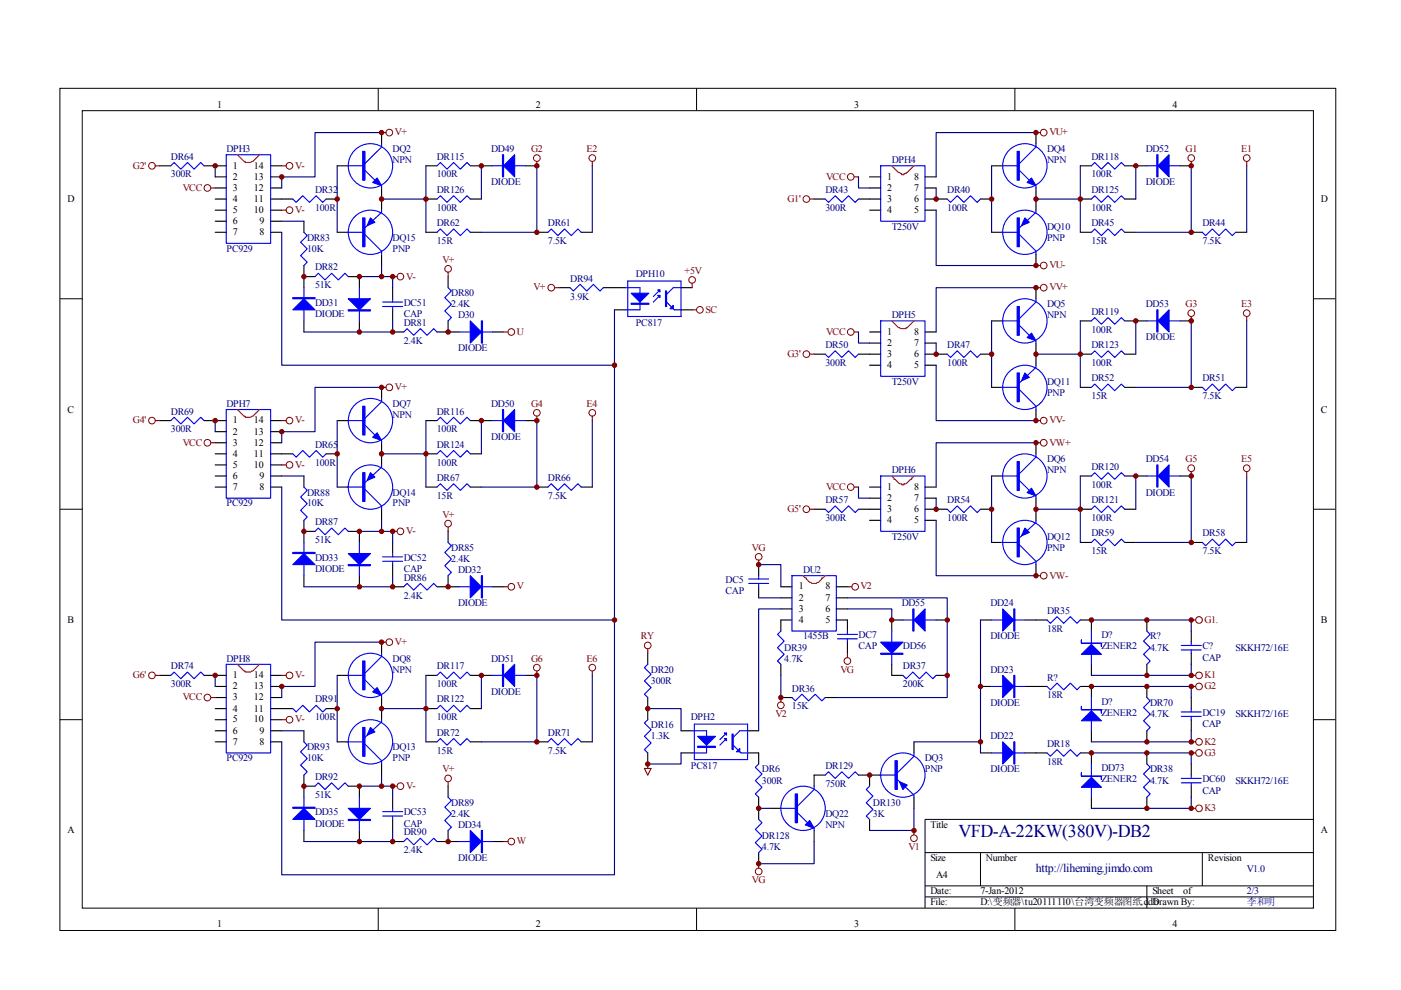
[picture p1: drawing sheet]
<svg xmlns="http://www.w3.org/2000/svg" width="297mm" height="210mm" viewBox="0 0 297 210" stroke-linecap="round" stroke-linejoin="round" font-family="sans-serif">
<g fill="none" stroke="#000" stroke-width=".21">
<path d="M12.7 18.7h270.5v178.6h-270.5zM80.2 18.7v4.7M147.7 18.7v4.7M215.2 18.7v4.7M17.4 23.5h261.1v169h-261.1zM12.7 63.3h4.7M278.4 63.3h4.7M12.7 108h4.7M278.4 108h4.7M12.7 152.6h4.7M278.4 152.6h4.7M278.4 173.7h-82.3v18.8"/>
<path d="M80.2 192.5v4.7M147.7 192.5v4.7M196.1 180.8h82.3M196.1 187.8h82.3M196.1 190.2h82.3M207.9 180.8v7M215.2 192.5v4.7M243.2 187.8v4.7M254.9 180.8v7"/>
</g>
<g fill="none" stroke="#00f" stroke-width=".23">
<path d="M36.2 35.2l.7-.7 1.4 1.4 1.4-1.4 1.5 1.4 1.4-1.4 .7 .7M48 32.8h9.4v18.8h-9.4zM73.8 35.2h3.6M77.4 36.1l2.1 2.1M80.9 30.5v.7l-3.5 3.5M80.9 39.4v.5M92.7 35.2l.7-.7 1.4 1.4 1.4-1.4 1.4 1.4 1.4-1.4 .7 .7M104.4 35.2h7.1M186.7 35.2h9.4v11.7h-9.4zM212.6 35.2h3.5M216.1 36.1l2.1 2.1M219.6 30.5v.7l-3.5 3.5"/>
<path d="M219.6 39.4v.5M231.4 35.2l.7-.7 1.4 1.4 1.4-1.4 1.4 1.4 1.4-1.4 .8 .7M243.2 35.2h7M62.1 42.2l.7 .7 1.4-1.4 1.4 1.4 1.4-1.4 1.4 1.4 .7-.7M64.4 49.3l.7 .7-1.4 1.4 1.4 1.4-1.4 1.4 1.4 1.4-.7 .7M66.8 58.6l.7-.7 1.4 1.4 1.4-1.4 1.4 1.4 1.4-1.4 .7 .7M73.6 49.3h3.3M77.4 49.7l3.5 3.5v.7M80.9 44.6v.4l-3.5 3.3M92.7 49.3l.7-.8 1.4 1.5 1.4-1.5 1.4 1.5 1.4-1.5 .7 .8M92.7 42.2l.7-.7 1.4 1.4 1.4-1.4 1.4 1.4 1.4-1.4 .7 .7M116.2 49.3l.7-.8 1.4 1.5 1.4-1.5 1.4 1.5 1.4-1.5 .7 .8"/>
<path d="M133.1 59.6h11.3v7.5h-11.3zM175 42.2l.7 .7 1.4-1.4 1.4 1.4 1.4-1.4 1.4 1.4 .7-.7M200.8 42.2l.7 .7 1.4-1.4 1.5 1.4 1.4-1.4 1.4 1.4 .7-.7M212.4 49.3h3.2M216.1 49.7l3.5 3.5v.7M219.6 44.6v.4l-3.5 3.3M231.4 42.2l.7-.7 1.4 1.4 1.4-1.4 1.4 1.4 1.4-1.4 .8 .7M231.4 49.3l.7-.8 1.4 1.5 1.4-1.5 1.4 1.5 1.4-1.5 .8 .8M254.9 49.3l.7 .7 1.4-1.5 1.4 1.5 1.5-1.5 1.4 1.5 .7-.7M64.4 61v7M76.2 61v7M81.1 64h4.3"/>
<path d="M81.1 65h4.3M83.2 63.3v.7M83.2 65v.7M85.6 70.4l.7-.7 1.4 1.4 1.4-1.4 1.4 1.4 1.4-1.4 .8 .7M95 61l.7 .7-1.4 1.4 1.4 1.4-1.4 1.4 1.4 1.4-.7 .7M97.4 70.4h7M120.9 61l.7 .7 1.4-1.4 1.4 1.4 1.4-1.4 1.4 1.4 .7-.7M132.6 61h3.1v4.7h-3.1M139.9 62.6l-1.4 1.4M139.9 61.5l-1.4 1.4M141.3 64l1.7 1.7h1.4M144.4 61h-1.7l-1.4 1.4"/>
<path d="M175 75.1l.7 .7 1.4-1.4 1.4 1.4 1.4-1.4 1.4 1.4 .7-.7M186.7 68h9.4v11.8h-9.4zM200.8 75.1l.7 .7 1.4-1.4 1.5 1.4 1.4-1.4 1.4 1.4 .7-.7M212.6 68h3.5M216.1 69l2.1 2.1M219.6 63.3v.7l-3.5 3.6M219.6 77.4v.5l-3.5 3.3M219.6 72.3v.4M231.4 68l.7-.7 1.4 1.4 1.4-1.4 1.4 1.4 1.4-1.4 .8 .7M231.4 75.1l.7-.7 1.4 1.4 1.4-1.4 1.4 1.4 1.4-1.4 .8 .7M243.2 68h7M36.2 89.2l.7-.7 1.4 1.4 1.4-1.4 1.5 1.4 1.4-1.4 .7 .7"/>
<path d="M48 86.8h9.4v18.8h-9.4zM62.1 96.2l.7 .7 1.4-1.4 1.4 1.4 1.4-1.4 1.4 1.4 .7-.7M73.8 89.2h3.6M77.4 90.1l2.1 2.1M80.9 84.5v.7l-3.5 3.5M80.9 98.6v.4l-3.5 3.3M80.9 93.4v.5M92.7 89.2l.7-.7 1.4 1.4 1.4-1.4 1.4 1.4 1.4-1.4 .7 .7M92.7 96.2l.7-.7 1.4 1.4 1.4-1.4 1.4 1.4 1.4-1.4 .7 .7M104.4 89.2h7.1M212.4 82.1h3.2M216.1 82.6l3.5 3.5v.7"/>
<path d="M219.6 96.2v.7l-3.5 3.5M231.4 82.1l.7-.7 1.4 1.4 1.4-1.4 1.4 1.4 1.4-1.4 .8 .7M254.9 82.1l.7 .7 1.4-1.4 1.4 1.4 1.5-1.4 1.4 1.4 .7-.7M64.4 103.3l.7 .7-1.4 1.4 1.4 1.4-1.4 1.4 1.4 1.4-.7 .7M64.4 115v7.1M66.8 112.7l.7-.7 1.4 1.4 1.4-1.4 1.4 1.4 1.4-1.4 .7 .7M73.6 103.3h3.3M76.2 115v7.1M77.4 103.7l3.5 3.6v.7M81.1 118.1h4.3M81.1 119h4.3M83.2 117.4v.7"/>
<path d="M83.2 119v.7M92.7 103.3l.7-.7 1.4 1.4 1.4-1.4 1.4 1.4 1.4-1.4 .7 .7M95 115l.7 .7-1.4 1.4 1.4 1.4-1.4 1.4 1.4 1.5-.7 .7M116.2 103.3l.7-.7 1.4 1.4 1.4-1.4 1.4 1.4 1.4-1.4 .7 .7M175 108l.7 .7 1.4-1.4 1.4 1.4 1.4-1.4 1.4 1.4 .7-.7M186.7 100.9h9.4v11.8h-9.4zM200.8 108l.7 .7 1.4-1.4 1.5 1.4 1.4-1.4 1.4 1.4 .7-.7M212.4 115h3.2M212.6 100.9h3.5M216.1 115.5l3.5 3.5v.7M216.1 101.9l2.1 2.1M219.6 110.3v.5l-3.5 3.3"/>
<path d="M219.6 105.1v.5M231.4 100.9l.7-.7 1.4 1.4 1.4-1.4 1.4 1.4 1.4-1.4 .8 .7M231.4 108l.7-.7 1.4 1.4 1.4-1.4 1.4 1.4 1.4-1.4 .8 .7M231.4 115l.7-.7 1.4 1.4 1.4-1.4 1.4 1.4 1.4-1.4 .8 .7M243.2 100.9h7M254.9 115l.7 .7 1.4-1.4 1.4 1.4 1.5-1.4 1.4 1.4 .7-.7M80.9 138.5v.7l-3.5 3.5M85.6 124.4l.7-.7 1.4 1.4 1.4-1.4 1.4 1.4 1.4-1.4 .8 .7M97.4 124.4h7M158.7 122.8h4.3M158.7 123.7h4.3M160.9 122.1v.7"/>
<path d="M160.9 123.7v.7M165.6 133.8l-.7 .7 1.4 1.4-1.4 1.4 1.4 1.4-1.4 1.4 .7 .8M167.9 122.1h9.4v11.7h-9.4zM177.6 134.5h4.2M177.6 135.4h4.2M179.7 133.8v.7M179.7 135.4v.8M189.1 133.8v7.1M191.4 131.5h7.1M210.2 131.5h7.1M222 131.5l.7 .7 1.4-1.4 1.4 1.4 1.4-1.4 1.4 1.4 .7-.7M231.4 133.8v7.1"/>
<path d="M243.2 133.8l.7 .7-1.4 1.4 1.4 1.4-1.4 1.4 1.4 1.4-.7 .8M250.4 136.9h4.3M250.4 137.8h4.3M252.6 136.2v.7M252.6 137.8v.7M36.2 143.2l.7-.7 1.4 1.4 1.4-1.4 1.5 1.4 1.4-1.4 .7 .7M48 140.9h9.4v18.7h-9.4zM62.1 150.2l.7 .7 1.4-1.4 1.4 1.4 1.4-1.4 1.4 1.4 .7-.7M64.4 157.3l.7 .7-1.4 1.4 1.4 1.4-1.4 1.4 1.4 1.4-.7 .7M73.6 157.3h3.3M73.8 143.2h3.6M77.4 157.8l3.5 3.5v.7"/>
<path d="M77.4 144.1l2.1 2.2M80.9 152.6v.5l-3.5 3.3M80.9 147.4v.5M92.7 157.3l.7-.7 1.4 1.4 1.4-1.4 1.4 1.4 1.4-1.4 .7 .7M92.7 143.2l.7-.7 1.4 1.4 1.4-1.4 1.4 1.4 1.4-1.4 .7 .7M92.7 150.2l.7-.7 1.4 1.4 1.4-1.4 1.4 1.4 1.4-1.4 .7 .7M104.4 143.2h7.1M116.2 157.3l.7-.7 1.4 1.4 1.4-1.4 1.4 1.4 1.4-1.4 .7 .7M137.3 152.6l-.7 .7 1.4 1.4-1.4 1.4 1.4 1.4-1.4 1.4 .7 .7M137.3 140.9l-.7 .7 1.4 1.4-1.4 1.4 1.4 1.4-1.4 1.4 .7 .7M146.7 154.9h3.1v4.7h-3.1M147.2 153.5h11.3v7.6h-11.3z"/>
<path d="M154 156.6l-1.4 1.4M154 155.4l-1.4 1.4M155.4 158l1.7 1.6h1.4M158.5 154.9h-1.6l-1.5 1.5M167.9 147.9l.7 .7 1.4-1.4 1.4 1.4 1.4-1.4 1.5 1.4 .7-.7M191.4 143.2l.7 .7 1.4-1.4 1.5 1.4 1.4-1.4 1.4 1.4 .7-.7M193.8 159.6v.7l-3.6 3.6M210.2 159.6h7.1M210.2 145.5h7.1M222 145.5l.7 .8 1.4-1.5 1.4 1.5 1.4-1.5 1.4 1.5 .7-.8M222 159.6l.7 .7 1.4-1.4 1.4 1.4 1.4-1.4 1.4 1.4 .7-.7M231.4 147.9v7"/>
<path d="M243.2 147.9l.7 .7-1.4 1.4 1.4 1.4-1.4 1.4 1.4 1.4-.7 .7M250.4 150.9h4.3M250.4 151.9h4.3M252.6 150.2v.7M252.6 151.9v.7M64.4 169v7.1M66.8 166.7l.7-.7 1.4 1.4 1.4-1.4 1.4 1.4 1.4-1.4 .7 .7M76.2 169v7.1M81.1 172.1h4.3M81.1 173h4.3M83.2 171.4v.7M83.2 173v.7"/>
<path d="M85.6 178.4l.7-.7 1.4 1.4 1.4-1.4 1.4 1.4 1.4-1.4 .8 .7M95 169l.7 .7-1.4 1.4 1.4 1.5-1.4 1.4 1.4 1.4-.7 .7M97.4 178.4h7M160.9 162l-.8 .7 1.5 1.4-1.5 1.4 1.5 1.4-1.5 1.4 .8 .7M160.9 173.7l.7 .7-1.5 1.4 1.5 1.5-1.5 1.4 1.5 1.4-.7 .7M165.6 171.4h3.5M169.1 172.3l2.1 2.1M172.6 166.7v.7l-3.5 3.5M172.6 175.6v.5M175 164.3l.7-.7 1.4 1.4 1.4-1.4 1.4 1.4 1.4-1.4 .7 .7M184.4 166.7l-.7 .7 1.4 1.4-1.4 1.4 1.4 1.4-1.4 1.4 .7 .7M186.5 164.3h3.3"/>
<path d="M190.2 165.3l3.6 3.3v.4M231.4 162v7M243.2 162l.7 .7-1.4 1.4 1.4 1.4-1.4 1.4 1.4 1.4-.7 .7M250.4 165h4.3M250.4 166h4.3M252.6 164.3v.7M252.6 166v.7"/>
<circle cx="78.5" cy="35.2" r="4.7"/>
<circle cx="217.3" cy="35.2" r="4.7"/>
<circle cx="78.5" cy="49.3" r="4.7"/>
<circle cx="217.3" cy="49.3" r="4.7"/>
<circle cx="217.3" cy="68" r="4.7"/>
<circle cx="78.5" cy="89.2" r="4.7"/>
<circle cx="217.3" cy="82.1" r="4.7"/>
<circle cx="78.5" cy="103.3" r="4.7"/>
<circle cx="217.3" cy="100.9" r="4.7"/>
<circle cx="217.3" cy="115" r="4.7"/>
<circle cx="78.5" cy="157.3" r="4.7"/>
<circle cx="78.5" cy="143.2" r="4.7"/>
<circle cx="170.3" cy="171.4" r="4.7"/>
<circle cx="191.4" cy="164.3" r="4.7"/>
</g>
<g fill="none" stroke="#000" stroke-width=".23">
<path d="M33.9 35.2h2.3M43.3 35.2h4.7M45.6 37.5h2.4M45.6 39.9h2.4M57.4 37.5h2.3M57.4 39.9h2.3M57.4 35.2h2.3M71.5 35.2h2.3M80.9 28.1v2.4M80.9 39.9v4.7M90.3 35.2h2.4M99.7 35.2h4.7"/>
<path d="M111.5 35.2h2.3M184.4 37.5h2.3M184.4 39.9h2.3M196.1 37.5h2.4M196.1 39.9h2.4M210.2 35.2h2.4M219.6 28.1v2.4M219.6 39.9v4.7M229 35.2h2.4M238.5 35.2h4.7M250.2 35.2h2.4M45.6 42.2h2.4"/>
<path d="M45.6 44.6h2.4M45.6 49.3h2.4M45.6 46.9h2.4M57.4 42.2h4.7M57.4 44.6h2.3M57.4 49.3h2.3M57.4 46.9h2.3M64.4 58.6h2.4M64.4 46.9v2.4M64.4 56.3v4.7M69.1 42.2h2.4M71.5 49.3h2.3"/>
<path d="M73.8 58.6h2.4v2.4M80.9 53.9v2.4M90.3 42.2h2.4M90.3 49.3h2.4M95 58.6v2.4M99.7 42.2h2.4M99.7 49.3h2.4M113.8 49.3h2.4M123.2 49.3h2.4M172.6 42.2h2.4M182 42.2h4.7M184.4 44.6h2.3"/>
<path d="M196.1 42.2h4.7M196.1 44.6h2.4M207.9 42.2h2.3M210.2 49.3h2.4M219.6 53.9v2.4M229 42.2h2.4M229 49.3h2.4M238.5 42.2h2.3M238.5 49.3h2.3M252.6 49.3h2.3M262 49.3h2.3M64.4 68v2.4"/>
<path d="M76.2 68v2.4M83.2 70.4h2.4M83.2 61v2.3M83.2 65.7v2.3M92.7 70.4h4.7M95 68v2.4M104.4 70.4h2.4M118.5 61h2.4M127.9 61h4.7M130.3 65.7h2.3M144.4 61h2.3M144.4 65.7h2.3"/>
<path d="M172.6 75.1h2.4M182 75.1h4.7M184.4 70.4h2.3M184.4 72.7h2.3M184.4 77.4h2.3M196.1 70.4h2.4M196.1 72.7h2.4M196.1 75.1h4.7M196.1 77.4h2.4M207.9 75.1h2.3M210.2 68h2.4M219.6 61v2.3"/>
<path d="M219.6 72.7v4.7M229 75.1h2.4M229 68h2.4M238.5 75.1h2.3M238.5 68h4.7M250.2 68h2.4M33.9 89.2h2.3M43.3 89.2h4.7M45.6 91.5h2.4M45.6 93.9h2.4M45.6 96.2h2.4M45.6 98.6h2.4"/>
<path d="M57.4 89.2h2.3M57.4 91.5h2.3M57.4 93.9h2.3M57.4 96.2h4.7M57.4 98.6h2.3M69.1 96.2h2.4M71.5 89.2h2.3M80.9 82.1v2.4M80.9 93.9v4.7M90.3 89.2h2.4M90.3 96.2h2.4M99.7 89.2h4.7"/>
<path d="M99.7 96.2h2.4M111.5 89.2h2.3M210.2 82.1h2.4M219.6 86.8v2.4M219.6 93.9v2.3M229 82.1h2.4M238.5 82.1h2.3M252.6 82.1h2.3M262 82.1h2.3M45.6 103.3h2.4M45.6 100.9h2.4M57.4 103.3h2.3"/>
<path d="M57.4 100.9h2.3M64.4 100.9v2.4M64.4 110.3v4.7M64.4 112.7h2.4M71.5 103.3h2.3M73.8 112.7h2.4v2.3M80.9 108v2.3M83.2 115v2.4M83.2 119.7v2.4M90.3 103.3h2.4M95 112.7v2.3M99.7 103.3h2.4"/>
<path d="M113.8 103.3h2.4M123.2 103.3h2.4M160.9 119.7v2.4M172.6 108h2.4M182 108h4.7M184.4 103.3h2.3M184.4 105.6h2.3M184.4 110.3h2.3M196.1 103.3h2.4M196.1 105.6h2.4M196.1 108h4.7M196.1 110.3h2.4"/>
<path d="M207.9 108h2.3M210.2 100.9h2.4M210.2 115h2.4M219.6 105.6v4.7M219.6 119.7v2.4M229 108h2.4M229 100.9h2.4M229 115h2.4M238.5 108h2.3M238.5 100.9h4.7M238.5 115h2.3M250.2 100.9h2.4"/>
<path d="M252.6 115h2.3M262 115h2.3M64.4 122.1v2.3M76.2 122.1v2.3M80.9 136.2v2.3M83.2 124.4h2.4M92.7 124.4h4.7M95 122.1v2.3M104.4 124.4h2.4M137.3 138.5v2.4M160.9 124.4v2.4M165.6 124.4h2.3"/>
<path d="M165.6 126.8h2.3M165.6 129.1h2.3M167.9 131.5h-2.3v2.3M177.3 124.4h2.4M177.3 126.8h2.4M177.3 129.1h2.4M177.3 131.5h2.4v2.3M179.7 136.2v2.3M191.4 131.5h-2.3v2.3M198.5 131.5h2.3M207.9 131.5h2.3M217.3 131.5h4.7"/>
<path d="M229 131.5h2.4v2.3M243.2 131.5v2.3M252.6 133.8v2.4M252.6 138.5v2.4M33.9 143.2h2.3M43.3 143.2h4.7M45.6 145.5h2.4M45.6 147.9h2.4M45.6 150.2h2.4M45.6 152.6h2.4M45.6 154.9h2.4M45.6 157.3h2.4"/>
<path d="M57.4 143.2h2.3M57.4 145.5h2.3M57.4 147.9h2.3M57.4 150.2h4.7M57.4 152.6h2.3M57.4 154.9h2.3M57.4 157.3h2.3M64.4 154.9v2.4M69.1 150.2h2.4M71.5 143.2h2.3M71.5 157.3h2.3M80.9 147.9v4.7"/>
<path d="M90.3 143.2h2.4M90.3 150.2h2.4M90.3 157.3h2.4M99.7 143.2h4.7M99.7 150.2h2.4M99.7 157.3h2.4M111.5 143.2h2.3M113.8 157.3h2.4M123.2 157.3h2.4M137.3 147.9v4.7M137.3 159.6v2.4M144.4 154.9h2.3"/>
<path d="M144.4 159.6h2.3M158.5 154.9h2.4M158.5 159.6h2.4v2.4M165.6 147.9h2.3M165.6 140.9v2.3M175 147.9h2.3M189.1 140.9v2.3h2.3M193.8 157.3v2.3M198.5 143.2h2.3M207.9 145.5h2.3M207.9 159.6h2.3M217.3 145.5h4.7"/>
<path d="M217.3 159.6h4.7M229 145.5h2.4v2.4M229 159.6h2.4v2.4M231.4 140.9v2.3M231.4 154.9v2.4M243.2 140.9v2.3M243.2 145.5v2.4M243.2 154.9v2.4M243.2 159.6v2.4M252.6 147.9v2.3M252.6 152.6v2.3M64.4 164.3v4.7"/>
<path d="M64.4 176.1v2.3M64.4 166.7h2.4M73.8 166.7h2.4v2.3M76.2 176.1v2.3M80.9 162v2.3M83.2 169v2.4M83.2 173.7v2.4M83.2 178.4h2.4M92.7 178.4h4.7M95 166.7v2.3M95 176.1v2.3M104.4 178.4h2.4"/>
<path d="M160.9 169v4.7M163.2 171.4h2.4M172.6 176.1v2.3M175 164.3h-2.4v2.4M182 164.3h4.7M184.4 164.3v2.4M184.4 173.7v2.4M193.8 169v2.4M231.4 169v2.4M243.2 169v2.4M252.6 162v2.3M252.6 166.7v2.3"/>
<path d="M160.9 180.8v2.3"/>
</g>
<path d="M50.3 32.8l1.4 1.4h.3v.3a2.17 2.17 0 0 0 2.1-.8l.9-.9M189.1 35.2l.2 .2a3.7 3.7 0 0 0 1.9 1.4v.2h.5v-.2h.4v-.2h.3l1.4-1.4M189.1 68l.2 .3a3.7 3.7 0 0 0 1.9 1.4h.9v-.2h.3l1.4-1.5M50.3 86.8l1.4 1.4h.3v.3a2.17 2.17 0 0 0 2.1-.7l.9-1M189.1 100.9l.4 .5v.2h.3l.4 .5a.74 .74 0 0 0 1 .5v.2h.5v-.2a.74 .74 0 0 0 .9-.5l.5-.5h.2v-.2l.5-.5M170.3 122.1l.4 .4h.3a1.74 1.74 0 0 0 1.6 1.2 1.74 1.74 0 0 0 1.7-1.2h.2l.5-.4M50.3 140.9l1.4 1.4h.3v.2a2.17 2.17 0 0 0 2.1-.7l.9-.9" fill="none" stroke="#f00" stroke-width=".23"/>
<g fill="#00f" stroke="#00f" stroke-width=".23">
<path d="M217.8 38.7l.9-1 .9 1.7z"/>
<path d="M217.3 46.2l.9 .9-1.6 .7z"/>
<path d="M245.5 35.2l2.4-2.4v4.7z"/>
<path d="M217.8 71.6l.9-1 .9 1.7z"/>
<path d="M217.3 79.1l.9 .9-1.6 .7z"/>
<path d="M245.5 68l2.4-2.3v4.7z"/>
<path d="M218.7 103.5l.9 1.6-1.8-.7z"/>
<path d="M217.3 112l.9 .9-1.6 .7z"/>
<path d="M247.9 98.6v4.7l-2.4-2.4z"/>
<path d="M79 38.7l1-1 .9 1.7z"/>
<path d="M78.5 46.2l1 .9-1.7 .7z"/>
<path d="M106.8 35.2l2.3-2.4v4.7z"/>
<path d="M62.1 65.7l2.3-2.4 2.4 2.4z"/>
<path d="M73.8 63.3h4.7l-2.3 2.4z"/>
<path d="M99.7 68l2.4 2.4-2.4 2.3z"/>
<path d="M80 91.8l.9 1.6-1.9-.7z"/>
<path d="M78.5 100.2l1 1-1.7 .7z"/>
<path d="M109.1 86.8v4.7l-2.3-2.3z"/>
<path d="M62.1 119.7l2.3-2.3 2.4 2.3z"/>
<path d="M73.8 117.4h4.7l-2.3 2.3z"/>
<path d="M99.7 122.1l2.4 2.3-2.4 2.4z"/>
<path d="M79 146.7l1-.9 .9 1.6z"/>
<path d="M78.5 154.2l1 1-1.7 .7z"/>
<path d="M106.8 143.2l2.3-2.3v4.6z"/>
<path d="M62.1 173.7l2.3-2.3 2.4 2.3z"/>
<path d="M73.8 171.4h4.7l-2.3 2.3z"/>
<path d="M99.7 176.1l2.4 2.3-2.4 2.4z"/>
<path d="M133.8 62.2h3.8l-1.9 1.8z"/>
<path d="M139.5 61.5h.4v.4z"/>
<path d="M139.5 62.6h.4v.5z"/>
<path d="M142.7 64.8v.7h-.7z"/>
<path d="M147.9 156.1h3.8l-1.9 1.9z"/>
<path d="M153.6 155.4h.4v.5z"/>
<path d="M153.6 156.6h.4v.5z"/>
<path d="M156.9 158.7v.7h-.7z"/>
<path d="M170.7 174.9l1-.9 .9 1.6z"/>
<path d="M190.7 165.7l1.7 .8-1 .9z"/>
<path d="M193.8 131.5l2.3-2.4v4.7z"/>
<path d="M186.7 136.2h4.7l-2.3 2.3z"/>
<path d="M212.6 129.1l2.3 2.4-2.3 2.3z"/>
<path d="M212.6 143.2l2.3 2.3-2.3 2.4z"/>
<path d="M212.6 157.3l2.3 2.3-2.3 2.4z"/>
<path d="M229.3 138.7l2.1-2.1 2.1 2.1z"/>
<path d="M229.3 152.8l2.1-2.1 2.1 2.1z"/>
<path d="M229.3 166.9l2.1-2.1 2.1 2.1z"/>
<path d="M215.6 32.1h.5v6.1h-.5z" fill-rule="evenodd"/>
<path d="M215.6 46.2h.5v6.1h-.5z" fill-rule="evenodd"/>
<path d="M245.3 32.8h.2v4.7h-.2z" fill-rule="evenodd"/>
<path d="M215.6 65h.5v6.1h-.5z" fill-rule="evenodd"/>
<path d="M215.6 79.1h.5v6.1h-.5z" fill-rule="evenodd"/>
<path d="M245.3 65.7h.2v4.7h-.2z" fill-rule="evenodd"/>
<path d="M215.6 97.9h.5v6.1h-.5z" fill-rule="evenodd"/>
<path d="M215.6 112h.5v6.1h-.5z" fill-rule="evenodd"/>
<path d="M245.3 98.6h.2v4.7h-.2z" fill-rule="evenodd"/>
<path d="M76.9 32.1h.5v6.1h-.5z" fill-rule="evenodd"/>
<path d="M76.9 46.2h.5v6.1h-.5z" fill-rule="evenodd"/>
<path d="M106.5 32.8h.3v4.7h-.3z" fill-rule="evenodd"/>
<path d="M62.1 63.1h4.7v.2h-4.7z" fill-rule="evenodd"/>
<path d="M73.8 65.7h4.7v.2h-4.7z" fill-rule="evenodd"/>
<path d="M102.1 68h.2v4.7h-.2z" fill-rule="evenodd"/>
<path d="M76.9 86.1h.5v6.1h-.5z" fill-rule="evenodd"/>
<path d="M76.9 100.2h.5v6.1h-.5z" fill-rule="evenodd"/>
<path d="M106.5 86.8h.3v4.7h-.3z" fill-rule="evenodd"/>
<path d="M62.1 117.1h4.7v.3h-4.7z" fill-rule="evenodd"/>
<path d="M73.8 119.7h4.7v.2h-4.7z" fill-rule="evenodd"/>
<path d="M102.1 122.1h.2v4.7h-.2z" fill-rule="evenodd"/>
<path d="M76.9 140.1h.5v6.2h-.5z" fill-rule="evenodd"/>
<path d="M76.9 154.2h.5v6.1h-.5z" fill-rule="evenodd"/>
<path d="M106.5 140.9h.3v4.6h-.3z" fill-rule="evenodd"/>
<path d="M62.1 171.1h4.7v.3h-4.7z" fill-rule="evenodd"/>
<path d="M73.8 173.7h4.7v.3h-4.7z" fill-rule="evenodd"/>
<path d="M102.1 176.1h.2v4.7h-.2z" fill-rule="evenodd"/>
<path d="M133.8 64.3h3.8v.2h-3.8z" fill-rule="evenodd"/>
<path d="M141.1 61.7h.2v3.3h-.2z" fill-rule="evenodd"/>
<path d="M147.9 158.2h3.8v.3h-3.8z" fill-rule="evenodd"/>
<path d="M155.2 155.6h.2v3.3h-.2z" fill-rule="evenodd"/>
<path d="M168.6 168.3h.5v6.1h-.5z" fill-rule="evenodd"/>
<path d="M189.8 161.3h.4v6.1h-.4z" fill-rule="evenodd"/>
<path d="M193.5 129.1h.3v4.7h-.3z" fill-rule="evenodd"/>
<path d="M186.7 138.5h4.7v.2h-4.7z" fill-rule="evenodd"/>
<path d="M214.9 129.1h.3v4.7h-.3z" fill-rule="evenodd"/>
<path d="M214.9 143.2h.3v4.7h-.3z" fill-rule="evenodd"/>
<path d="M214.9 157.3h.3v4.7h-.3z" fill-rule="evenodd"/>
<path d="M229.3 135.7v.7h4.2v.7v-.7h-4.2z" fill-rule="evenodd"/>
<path d="M229.3 149.8v.7h4.2v.7v-.7h-4.2z" fill-rule="evenodd"/>
<path d="M229.3 163.9v.7h4.2v.7v-.7h-4.2z" fill-rule="evenodd"/>
</g>
<g fill="none" stroke="#000080" stroke-width=".23">
<path d="M45.6 35.2v2.3M71.5 35.2v14.1M80.9 28.1h-14.1v9.4h-7.1v2.4M90.3 35.2v14.1M102.1 35.2v7M113.8 35.2v14.1h-11.7M125.6 35.2v14.1M182 37.5v2.4h2.4M198.5 39.9v2.3M210.2 35.2v14.1M219.6 28.1h-21.1v9.4M229 35.2v14.1"/>
<path d="M240.8 35.2v7M252.6 35.2v14.1h-11.8M264.3 35.2v14.1M59.7 49.3v28.1h70.6v-11.7M59.7 46.9h4.7M76.2 58.6h7v2.4M80.9 42.2h9.4M80.9 56.3v2.3M198.5 44.6v11.7h21.1M219.6 42.2h9.4M83.2 68v2.4h-18.8M130.3 77.4v108.1h-70.6v-28.2"/>
<path d="M182 70.4v2.3h2.4M198.5 77.4v11.8h21.1M198.5 72.7v2.4M210.2 68v14.1M219.6 61h-21.1v9.4M219.6 75.1h9.4M229 68v14.1M240.8 68v7.1M252.6 68v14.1h-11.8M264.3 68v14.1M45.6 89.2v2.3M71.5 89.2v14.1"/>
<path d="M80.9 82.1h-14.1v9.4h-7.1v2.4M80.9 96.2h9.4M90.3 89.2v14.1M102.1 89.2v7M113.8 89.2v14.1h-11.7M125.6 89.2v14.1M219.6 93.9h-21.1v9.4M59.7 103.3v28.2h70.6M59.7 100.9h4.7M76.2 112.7h7v2.3M80.9 110.3v2.4M160.9 119.7h4.7v4.7"/>
<path d="M182 103.3v2.3h2.4M198.5 110.3v11.8h21.1M198.5 105.6v2.4M210.2 100.9v14.1M219.6 108h9.4M229 100.9v14.1M240.8 100.9v7.1M252.6 100.9v14.1h-11.8M264.3 100.9v14.1M80.9 136.2h-14.1v9.3h-7.1v2.4M83.2 122.1v2.3h-18.8M160.9 126.8h4.7"/>
<path d="M165.6 129.1h-4.7v25.8M179.7 126.8h21.1v21.1h-23.5M179.7 129.1h9.4v2.4M207.9 131.5v28.1M231.4 131.5h21.2v2.3M45.6 143.2v2.3M59.7 154.9h4.7M71.5 143.2v14.1M80.9 150.2h9.4M90.3 143.2v14.1M102.1 143.2v7M113.8 143.2v14.1h-11.7"/>
<path d="M125.6 143.2v14.1M137.3 150.2h7.1v4.7M144.4 159.6v2.4h-7.1M165.6 143.2v4.7M193.8 157.3h14.1M231.4 159.6h21.2v2.4M231.4 145.5h21.2v2.4M252.6 154.9v2.4h-21.2M252.6 140.9v2.3h-21.2M76.2 166.7h7v2.3M80.9 164.3v2.4M83.2 176.1v2.3h-18.8"/>
<path d="M160.9 171.4h2.3M172.6 178.4v4.7h-11.7M193.8 171.4v4.7h-9.4M252.6 169v2.4h-21.2"/>
</g>
<g fill="none" stroke="#800000" stroke-width=".21">
<circle cx="32.2" cy="35.2" r=".71"/>
<circle cx="44" cy="39.9" r=".71"/>
<circle cx="61.4" cy="35.2" r=".71"/>
<circle cx="82.5" cy="28.1" r=".71"/>
<circle cx="113.8" cy="33.5" r=".71"/>
<circle cx="125.6" cy="33.5" r=".71"/>
<circle cx="180.4" cy="37.5" r=".7"/>
<circle cx="221.3" cy="28.1" r=".71"/>
<circle cx="252.6" cy="33.5" r=".7"/>
<circle cx="264.3" cy="33.5" r=".7"/>
<circle cx="61.4" cy="44.6" r=".7"/>
<circle cx="84.9" cy="58.6" r=".7"/>
<circle cx="95" cy="57" r=".7"/>
<circle cx="146.7" cy="59.3" r=".7"/>
<circle cx="171" cy="42.2" r=".71"/>
<circle cx="221.3" cy="56.3" r=".71"/>
<circle cx="108.4" cy="70.4" r=".7"/>
<circle cx="116.9" cy="61" r=".7"/>
<circle cx="148.4" cy="65.7" r=".71"/>
<circle cx="171" cy="75.1" r=".71"/>
<circle cx="180.4" cy="70.4" r=".7"/>
<circle cx="221.3" cy="61" r=".71"/>
<circle cx="252.6" cy="66.4" r=".7"/>
<circle cx="264.3" cy="66.4" r=".7"/>
<circle cx="32.2" cy="89.2" r=".71"/>
<circle cx="44" cy="93.9" r=".71"/>
<circle cx="61.4" cy="98.6" r=".71"/>
<circle cx="61.4" cy="89.2" r=".7"/>
<circle cx="82.5" cy="82.1" r=".71"/>
<circle cx="113.8" cy="87.5" r=".71"/>
<circle cx="125.6" cy="87.5" r=".71"/>
<circle cx="221.3" cy="93.9" r=".71"/>
<circle cx="221.3" cy="89.2" r=".71"/>
<circle cx="252.6" cy="99.3" r=".71"/>
<circle cx="264.3" cy="99.3" r=".71"/>
<circle cx="84.9" cy="112.7" r=".71"/>
<circle cx="95" cy="111" r=".7"/>
<circle cx="160.9" cy="118.1" r=".71"/>
<circle cx="171" cy="108" r=".71"/>
<circle cx="180.4" cy="103.3" r=".7"/>
<circle cx="82.5" cy="136.2" r=".71"/>
<circle cx="108.4" cy="124.4" r=".7"/>
<circle cx="137.3" cy="136.9" r=".71"/>
<circle cx="181.3" cy="124.4" r=".71"/>
<circle cx="221.3" cy="122.1" r=".71"/>
<circle cx="254.2" cy="131.5" r=".7"/>
<circle cx="32.2" cy="143.2" r=".71"/>
<circle cx="44" cy="147.9" r=".71"/>
<circle cx="61.4" cy="143.2" r=".71"/>
<circle cx="61.4" cy="152.6" r=".7"/>
<circle cx="113.8" cy="141.6" r=".71"/>
<circle cx="125.6" cy="141.6" r=".71"/>
<circle cx="165.6" cy="149.5" r=".7"/>
<circle cx="179.7" cy="140.1" r=".71"/>
<circle cx="254.2" cy="143.2" r=".71"/>
<circle cx="254.2" cy="157.3" r=".71"/>
<circle cx="254.2" cy="145.5" r=".71"/>
<circle cx="254.2" cy="159.6" r=".71"/>
<circle cx="84.9" cy="166.7" r=".7"/>
<circle cx="95" cy="165" r=".7"/>
<circle cx="108.4" cy="178.4" r=".7"/>
<circle cx="193.8" cy="177.7" r=".7"/>
<circle cx="254.2" cy="171.4" r=".7"/>
<circle cx="160.9" cy="184.8" r=".71"/>
</g>
<g fill="none" stroke="#800000" stroke-width=".23">
<path d="M32.9 35.2h1M44.7 39.9h.9M59.7 35.2h1M80.9 28.1h.9M113.8 34.2v1M125.6 34.2v1M181.1 37.5h.9M219.6 28.1h1M252.6 34.2v1M264.3 34.2v1M59.7 44.6h1M83.2 58.6h1"/>
<path d="M95 57.7v.9M171.7 42.2h.9M219.6 56.3h1M106.8 70.4h.9M117.6 61h.9M146.7 60.1v.9M146.7 65.7h1M171.7 75.1h.9M181.1 70.4h.9M219.6 61h1M252.6 67.1v.9M264.3 67.1v.9"/>
<path d="M32.9 89.2h1M44.7 93.9h.9M59.7 89.2h1M59.7 98.6h1M80.9 82.1h.9M113.8 88.2v1M125.6 88.2v1M219.6 89.2h1M219.6 93.9h1M252.6 100v.9M264.3 100v.9M83.2 112.7h1"/>
<path d="M95 111.7v1M160.9 118.8v.9M171.7 108h.9M181.1 103.3h.9M80.9 136.2h.9M106.8 124.4h.9M137.3 137.6v.9M179.7 124.4h.9M179.7 138.5v.9M219.6 122.1h1M252.6 131.5h.9M32.9 143.2h1"/>
<path d="M44.7 147.9h.9M59.7 143.2h1M59.7 152.6h1M113.8 142.3v.9M125.6 142.3v.9M165.6 147.9v.9M252.6 143.2h.9M252.6 145.5h.9M252.6 157.3h.9M252.6 159.6h.9M83.2 166.7h1M95 165.7v1"/>
<path d="M106.8 178.4h.9M136.6 162.9h1.4l-.7 1.4zM137.3 162v.9M193.8 176.1v.9M252.6 171.4h.9M160.9 183.1v1"/>
</g>
<g fill="#800000" stroke="#800000" stroke-width=".21">
<circle cx="198.5" cy="42.2" r=".47"/>
<circle cx="210.2" cy="42.2" r=".47"/>
<circle cx="219.6" cy="28.1" r=".47"/>
<circle cx="219.6" cy="42.2" r=".47"/>
<circle cx="219.6" cy="56.3" r=".47"/>
<circle cx="240.8" cy="35.2" r=".47"/>
<circle cx="229" cy="42.2" r=".47"/>
<circle cx="252.6" cy="35.2" r=".47"/>
<circle cx="252.6" cy="49.3" r=".47"/>
<circle cx="198.5" cy="75.1" r=".47"/>
<circle cx="210.2" cy="75.1" r=".47"/>
<circle cx="219.6" cy="75.1" r=".47"/>
<circle cx="240.8" cy="68" r=".47"/>
<circle cx="229" cy="75.1" r=".47"/>
<circle cx="252.6" cy="82.1" r=".47"/>
<circle cx="198.5" cy="108" r=".47"/>
<circle cx="210.2" cy="108" r=".47"/>
<circle cx="219.6" cy="108" r=".47"/>
<circle cx="240.8" cy="100.9" r=".47"/>
<circle cx="229" cy="108" r=".47"/>
<circle cx="252.6" cy="115" r=".47"/>
<circle cx="71.5" cy="42.2" r=".47"/>
<circle cx="59.7" cy="37.5" r=".47"/>
<circle cx="90.3" cy="42.2" r=".47"/>
<circle cx="80.9" cy="42.2" r=".47"/>
<circle cx="113.8" cy="49.3" r=".47"/>
<circle cx="102.1" cy="35.2" r=".47"/>
<circle cx="113.8" cy="35.2" r=".47"/>
<circle cx="45.6" cy="35.2" r=".47"/>
<circle cx="64.4" cy="58.6" r=".47"/>
<circle cx="95" cy="70.4" r=".47"/>
<circle cx="83.2" cy="70.4" r=".47"/>
<circle cx="76.2" cy="70.4" r=".47"/>
<circle cx="76.2" cy="58.6" r=".47"/>
<circle cx="80.9" cy="58.6" r=".47"/>
<circle cx="83.2" cy="58.6" r=".47"/>
<circle cx="80.9" cy="28.1" r=".47"/>
<circle cx="45.6" cy="89.2" r=".47"/>
<circle cx="59.7" cy="91.5" r=".47"/>
<circle cx="71.5" cy="96.2" r=".47"/>
<circle cx="95" cy="124.4" r=".47"/>
<circle cx="83.2" cy="124.4" r=".47"/>
<circle cx="64.4" cy="112.7" r=".47"/>
<circle cx="76.2" cy="112.7" r=".47"/>
<circle cx="113.8" cy="103.3" r=".47"/>
<circle cx="102.1" cy="89.2" r=".47"/>
<circle cx="90.3" cy="96.2" r=".47"/>
<circle cx="80.9" cy="82.1" r=".47"/>
<circle cx="80.9" cy="96.2" r=".47"/>
<circle cx="83.2" cy="112.7" r=".47"/>
<circle cx="76.2" cy="124.4" r=".47"/>
<circle cx="80.9" cy="112.7" r=".47"/>
<circle cx="45.6" cy="143.2" r=".47"/>
<circle cx="59.7" cy="145.5" r=".47"/>
<circle cx="71.5" cy="150.2" r=".47"/>
<circle cx="95" cy="178.4" r=".47"/>
<circle cx="83.2" cy="178.4" r=".47"/>
<circle cx="64.4" cy="166.7" r=".47"/>
<circle cx="76.2" cy="166.7" r=".47"/>
<circle cx="113.8" cy="157.3" r=".47"/>
<circle cx="102.1" cy="143.2" r=".47"/>
<circle cx="90.3" cy="150.2" r=".47"/>
<circle cx="80.9" cy="136.2" r=".47"/>
<circle cx="80.9" cy="150.2" r=".47"/>
<circle cx="83.2" cy="166.7" r=".47"/>
<circle cx="76.2" cy="178.4" r=".47"/>
<circle cx="80.9" cy="166.7" r=".47"/>
<circle cx="113.8" cy="89.2" r=".47"/>
<circle cx="113.8" cy="143.2" r=".47"/>
<circle cx="130.3" cy="77.4" r=".47"/>
<circle cx="130.3" cy="131.5" r=".47"/>
<circle cx="252.6" cy="68" r=".47"/>
<circle cx="252.6" cy="100.9" r=".47"/>
<circle cx="219.6" cy="61" r=".47"/>
<circle cx="219.6" cy="89.2" r=".47"/>
<circle cx="219.6" cy="93.9" r=".47"/>
<circle cx="219.6" cy="122.1" r=".47"/>
<circle cx="184.4" cy="164.3" r=".47"/>
<circle cx="193.8" cy="176.1" r=".47"/>
<circle cx="137.3" cy="150.2" r=".47"/>
<circle cx="137.3" cy="162" r=".47"/>
<circle cx="160.9" cy="171.4" r=".47"/>
<circle cx="160.9" cy="119.7" r=".47"/>
<circle cx="200.8" cy="143.2" r=".47"/>
<circle cx="200.8" cy="131.5" r=".47"/>
<circle cx="189.1" cy="131.5" r=".47"/>
<circle cx="165.6" cy="147.9" r=".47"/>
<circle cx="160.9" cy="183.1" r=".47"/>
<circle cx="207.9" cy="145.5" r=".47"/>
<circle cx="207.9" cy="157.3" r=".47"/>
<circle cx="252.6" cy="171.4" r=".47"/>
<circle cx="243.2" cy="171.4" r=".47"/>
<circle cx="252.6" cy="159.6" r=".47"/>
<circle cx="231.4" cy="159.6" r=".47"/>
<circle cx="243.2" cy="159.6" r=".47"/>
<circle cx="252.6" cy="157.3" r=".47"/>
<circle cx="243.2" cy="157.3" r=".47"/>
<circle cx="252.6" cy="145.5" r=".47"/>
<circle cx="231.4" cy="145.5" r=".47"/>
<circle cx="243.2" cy="145.5" r=".47"/>
<circle cx="252.6" cy="143.2" r=".47"/>
<circle cx="243.2" cy="143.2" r=".47"/>
<circle cx="252.6" cy="131.5" r=".47"/>
<circle cx="231.4" cy="131.5" r=".47"/>
<circle cx="243.2" cy="131.5" r=".47"/>
</g>
<text font-size="3.8" fill="#000080" x="203.2" y="177.5">VFD-A-22KW(380V)-DB2</text>
<text font-size="2.5" fill="#000080" x="219.6" y="184.8">http://liheming.jimdo.com</text>
<g font-size="2.1">
<text x="46.1" y="22.9">1</text>
<text x="113.6" y="22.9">2</text>
<text x="181.1" y="22.9">3</text>
<text x="248.6" y="22.9">4</text>
<text x="49.4" y="35.7">1</text>
<text x="53.8" y="35.7">14</text>
<text x="49.4" y="38.1">2</text>
<text x="49.4" y="40.5">3</text>
<text x="53.8" y="40.5">12</text>
<text x="53.8" y="38.1">13</text>
<text x="188.1" y="38.1">1</text>
<text x="188.1" y="40.5">2</text>
<text x="193.8" y="40.5">7</text>
<text x="193.8" y="38.1">8</text>
<text x="14.3" y="42.8">D</text>
<text x="49.4" y="42.8">4</text>
<text x="49.4" y="45.1">5</text>
<text x="49.4" y="47.5">6</text>
<text x="53.8" y="45.1">10</text>
<text x="53.8" y="42.8">11</text>
<text x="55" y="47.5">9</text>
<text x="188.1" y="42.8">3</text>
<text x="188.1" y="45.1">4</text>
<text x="193.8" y="45.1">5</text>
<text x="193.8" y="42.8">6</text>
<text x="280.1" y="42.8">D</text>
<text x="49.4" y="49.9">7</text>
<text x="55" y="49.9">8</text>
<text x="188.1" y="71">1</text>
<text x="193.8" y="71">8</text>
<text x="188.1" y="73.3">2</text>
<text x="188.1" y="75.7">3</text>
<text x="193.8" y="75.7">6</text>
<text x="193.8" y="73.3">7</text>
<text x="188.1" y="78.1">4</text>
<text x="193.8" y="78.1">5</text>
<text x="14.3" y="87.5">C</text>
<text x="49.4" y="89.8">1</text>
<text x="53.8" y="89.8">14</text>
<text x="280.1" y="87.5">C</text>
<text x="49.4" y="92.1">2</text>
<text x="49.4" y="94.5">3</text>
<text x="53.8" y="94.5">12</text>
<text x="53.8" y="92.1">13</text>
<text x="49.4" y="96.9">4</text>
<text x="49.4" y="99.2">5</text>
<text x="49.4" y="101.5">6</text>
<text x="53.8" y="99.2">10</text>
<text x="53.8" y="96.9">11</text>
<text x="55" y="101.5">9</text>
<text x="49.4" y="103.9">7</text>
<text x="55" y="103.9">8</text>
<text x="188.1" y="103.9">1</text>
<text x="188.1" y="106.2">2</text>
<text x="193.8" y="106.2">7</text>
<text x="193.8" y="103.9">8</text>
<text x="188.1" y="108.6">3</text>
<text x="188.1" y="110.9">4</text>
<text x="193.8" y="110.9">5</text>
<text x="193.8" y="108.6">6</text>
<text x="169.3" y="125">1</text>
<text x="175" y="125">8</text>
<text x="169.3" y="127.4">2</text>
<text x="169.3" y="129.7">3</text>
<text x="175" y="129.7">6</text>
<text x="175" y="127.4">7</text>
<text x="14.3" y="132.1">B</text>
<text x="169.3" y="132.1">4</text>
<text x="175" y="132.1">5</text>
<text x="280.1" y="132.1">B</text>
<text x="49.4" y="143.8">1</text>
<text x="53.8" y="143.8">14</text>
<text x="49.4" y="146.1">2</text>
<text x="49.4" y="148.5">3</text>
<text x="53.8" y="148.5">12</text>
<text x="53.8" y="146.1">13</text>
<text x="49.4" y="150.9">4</text>
<text x="49.4" y="153.2">5</text>
<text x="49.4" y="155.5">6</text>
<text x="53.8" y="153.2">10</text>
<text x="53.8" y="150.9">11</text>
<text x="55" y="155.5">9</text>
<text x="49.4" y="157.9">7</text>
<text x="55" y="157.9">8</text>
<text x="14.3" y="176.7">A</text>
<text x="197.3" y="175.5">Title</text>
<text x="280.1" y="176.7">A</text>
<text x="197.3" y="182.6">Size</text>
<text x="209" y="182.6">Number</text>
<text x="256.1" y="182.6">Revision</text>
<text x="197.3" y="189.6">Date:</text>
<text x="197.3" y="192">File:</text>
<text x="198.5" y="186.1">A4</text>
<text x="207.9" y="189.6">7-Jan-2012</text>
<text x="207.9" y="192">D:\变频器\tu20111110\台湾变频器图纸.ddb</text>
<text x="244.3" y="189.6">Sheet</text>
<text x="244.3" y="192">Drawn By:</text>
<text x="250.9" y="189.6">of</text>
<text x="46.1" y="196.6">1</text>
<text x="113.6" y="196.6">2</text>
<text x="181.1" y="196.6">3</text>
<text x="248.6" y="196.6">4</text>
</g>
<g font-size="2.1" fill="#800000">
<text x="83.7" y="28.7">V+</text>
<text x="222.5" y="28.7">VU+</text>
<text x="28.2" y="35.7">G2'</text>
<text x="62.6" y="35.7">V-</text>
<text x="112.6" y="32.3">G2</text>
<text x="124.4" y="32.3">E2</text>
<text x="251.4" y="32.3">G1</text>
<text x="263.1" y="32.3">E1</text>
<text x="38.8" y="40.5">VCC</text>
<text x="175.2" y="38.1">VCC</text>
<text x="62.6" y="45.1">V-</text>
<text x="167" y="42.8">G1'</text>
<text x="86.1" y="59.3">V-</text>
<text x="93.8" y="55.7">V+</text>
<text x="145.1" y="58.1">+5V</text>
<text x="222.5" y="56.9">VU-</text>
<text x="113.1" y="61.6">V+</text>
<text x="222.5" y="61.6">VV+</text>
<text x="251.4" y="65.1">G3</text>
<text x="263.1" y="65.1">E3</text>
<text x="109.6" y="71">U</text>
<text x="149.6" y="66.3">SC</text>
<text x="175.2" y="71">VCC</text>
<text x="167" y="75.7">G3'</text>
<text x="83.7" y="82.7">V+</text>
<text x="28.2" y="89.8">G4'</text>
<text x="62.6" y="89.8">V-</text>
<text x="112.6" y="86.3">G4</text>
<text x="124.4" y="86.3">E4</text>
<text x="222.5" y="89.8">VV-</text>
<text x="38.8" y="94.5">VCC</text>
<text x="222.5" y="94.5">VW+</text>
<text x="62.6" y="99.2">V-</text>
<text x="251.4" y="98">G5</text>
<text x="263.1" y="98">E5</text>
<text x="175.2" y="103.9">VCC</text>
<text x="86.1" y="113.3">V-</text>
<text x="93.8" y="109.7">V+</text>
<text x="167" y="108.6">G5'</text>
<text x="159.4" y="116.8">VG</text>
<text x="109.6" y="125">V</text>
<text x="182.5" y="125">V2</text>
<text x="222.5" y="122.7">VW-</text>
<text x="83.7" y="136.8">V+</text>
<text x="135.9" y="135.6">RY</text>
<text x="255.4" y="132.1">G1.</text>
<text x="28.2" y="143.8">G6'</text>
<text x="62.6" y="143.8">V-</text>
<text x="112.6" y="140.3">G6</text>
<text x="124.4" y="140.3">E6</text>
<text x="178.2" y="142.6">VG</text>
<text x="255.4" y="143.8">K1</text>
<text x="38.8" y="148.5">VCC</text>
<text x="255.4" y="146.1">G2</text>
<text x="62.6" y="153.2">V-</text>
<text x="164.4" y="152">V2</text>
<text x="255.4" y="157.9">K2</text>
<text x="255.4" y="160.3">G3</text>
<text x="86.1" y="167.3">V-</text>
<text x="93.8" y="163.8">V+</text>
<text x="255.4" y="172">K3</text>
<text x="109.6" y="179">W</text>
<text x="192.6" y="180.2">V1</text>
<text x="159.4" y="187.3">VG</text>
</g>
<g font-size="2.1" fill="#000080">
<text x="36.2" y="33.9">DR64</text>
<text x="48" y="32.3">DPH3</text>
<text x="83.2" y="32.3">DQ2</text>
<text x="83.2" y="34.6">NPN</text>
<text x="92.6" y="33.9">DR115</text>
<text x="104.1" y="32.3">DD49</text>
<text x="189.1" y="34.6">DPH4</text>
<text x="222" y="32.3">DQ4</text>
<text x="222" y="34.6">NPN</text>
<text x="231.4" y="33.9">DR118</text>
<text x="242.9" y="32.3">DD52</text>
<text x="36.2" y="37.6">300R</text>
<text x="66.8" y="40.9">DR32</text>
<text x="92.6" y="37.6">100R</text>
<text x="92.6" y="40.9">DR126</text>
<text x="104.1" y="39.3">DIODE</text>
<text x="175" y="40.9">DR43</text>
<text x="200.8" y="40.9">DR40</text>
<text x="231.4" y="37.6">100R</text>
<text x="231.4" y="40.9">DR125</text>
<text x="242.9" y="39.3">DIODE</text>
<text x="66.8" y="44.7">100R</text>
<text x="92.6" y="44.7">100R</text>
<text x="175" y="44.7">300R</text>
<text x="200.8" y="44.7">100R</text>
<text x="231.4" y="44.7">100R</text>
<text x="48" y="53.4">PC929</text>
<text x="65.1" y="51.1">DR83</text>
<text x="65.1" y="53.4">10K</text>
<text x="83.2" y="51.1">DQ15</text>
<text x="83.2" y="53.4">PNP</text>
<text x="92.6" y="48">DR62</text>
<text x="92.6" y="51.7">15R</text>
<text x="116.2" y="48">DR61</text>
<text x="116.2" y="51.7">7.5K</text>
<text x="189.1" y="48.7">T250V</text>
<text x="222" y="48.7">DQ10</text>
<text x="222" y="51.1">PNP</text>
<text x="231.4" y="48">DR45</text>
<text x="231.4" y="51.7">15R</text>
<text x="254.9" y="48">DR44</text>
<text x="254.9" y="51.7">7.5K</text>
<text x="66.8" y="57.3">DR82</text>
<text x="120.9" y="59.7">DR94</text>
<text x="134.8" y="58.8">DPH10</text>
<text x="66.8" y="61.1">51K</text>
<text x="66.8" y="64.9">DD31</text>
<text x="85.6" y="64.9">DC51</text>
<text x="95.7" y="62.8">DR80</text>
<text x="95.7" y="65.1">2.4K</text>
<text x="120.9" y="63.5">3.9K</text>
<text x="222" y="65.1">DQ5</text>
<text x="242.9" y="65.1">DD53</text>
<text x="66.8" y="67.2">DIODE</text>
<text x="85.6" y="69.1">DR81</text>
<text x="85.6" y="67.2">CAP</text>
<text x="97.1" y="67.5">D30</text>
<text x="134.8" y="69.1">PC817</text>
<text x="189.1" y="67.5">DPH5</text>
<text x="222" y="67.5">NPN</text>
<text x="231.4" y="66.7">DR119</text>
<text x="231.4" y="70.5">100R</text>
<text x="85.6" y="72.9">2.4K</text>
<text x="97.1" y="74.5">DIODE</text>
<text x="175" y="73.8">DR50</text>
<text x="175" y="77.6">300R</text>
<text x="200.8" y="73.8">DR47</text>
<text x="200.8" y="77.6">100R</text>
<text x="231.4" y="73.8">DR123</text>
<text x="231.4" y="77.6">100R</text>
<text x="242.9" y="72.2">DIODE</text>
<text x="189.1" y="81.5">T250V</text>
<text x="222" y="81.5">DQ11</text>
<text x="222" y="83.9">PNP</text>
<text x="231.4" y="80.9">DR52</text>
<text x="254.9" y="80.9">DR51</text>
<text x="36.2" y="87.9">DR69</text>
<text x="48" y="86.3">DPH7</text>
<text x="83.2" y="86.3">DQ7</text>
<text x="83.2" y="88.6">NPN</text>
<text x="92.6" y="87.9">DR116</text>
<text x="104.1" y="86.3">DD50</text>
<text x="231.4" y="84.6">15R</text>
<text x="254.9" y="84.6">7.5K</text>
<text x="36.2" y="91.6">300R</text>
<text x="66.8" y="94.9">DR65</text>
<text x="92.6" y="91.6">100R</text>
<text x="92.6" y="94.9">DR124</text>
<text x="104.1" y="93.3">DIODE</text>
<text x="66.8" y="98.7">100R</text>
<text x="92.6" y="98.7">100R</text>
<text x="189.1" y="100.3">DPH6</text>
<text x="222" y="98">DQ6</text>
<text x="222" y="100.3">NPN</text>
<text x="231.4" y="99.7">DR120</text>
<text x="242.9" y="98">DD54</text>
<text x="48" y="107.4">PC929</text>
<text x="65.1" y="105.1">DR88</text>
<text x="65.1" y="107.4">10K</text>
<text x="83.2" y="105.1">DQ14</text>
<text x="83.2" y="107.4">PNP</text>
<text x="92.6" y="102">DR67</text>
<text x="92.6" y="105.8">15R</text>
<text x="116.2" y="102">DR66</text>
<text x="116.2" y="105.8">7.5K</text>
<text x="175" y="106.7">DR57</text>
<text x="200.8" y="106.7">DR54</text>
<text x="231.4" y="103.4">100R</text>
<text x="231.4" y="106.7">DR121</text>
<text x="242.9" y="105.1">DIODE</text>
<text x="66.8" y="111.4">DR87</text>
<text x="175" y="110.4">300R</text>
<text x="200.8" y="110.4">100R</text>
<text x="231.4" y="110.4">100R</text>
<text x="231.4" y="113.7">DR59</text>
<text x="254.9" y="113.7">DR58</text>
<text x="66.8" y="115.2">51K</text>
<text x="66.8" y="118.9">DD33</text>
<text x="85.6" y="118.9">DC52</text>
<text x="95.7" y="116.8">DR85</text>
<text x="95.7" y="119.1">2.4K</text>
<text x="189.1" y="114.5">T250V</text>
<text x="222" y="114.5">DQ12</text>
<text x="222" y="116.8">PNP</text>
<text x="231.4" y="117.5">15R</text>
<text x="254.9" y="117.5">7.5K</text>
<text x="66.8" y="121.3">DIODE</text>
<text x="85.6" y="123.1">DR86</text>
<text x="85.6" y="121.3">CAP</text>
<text x="97.1" y="121.5">DD32</text>
<text x="153.8" y="123.6">DC5</text>
<text x="153.8" y="125.9">CAP</text>
<text x="170.3" y="121.5">DU2</text>
<text x="85.6" y="126.9">2.4K</text>
<text x="97.1" y="128.5">DIODE</text>
<text x="191.2" y="128.5">DD55</text>
<text x="210" y="128.5">DD24</text>
<text x="222" y="130.1">DR35</text>
<text x="166.3" y="137.9">DR39</text>
<text x="170.3" y="135.6">1455B</text>
<text x="182" y="135.3">DC7</text>
<text x="182" y="137.7">CAP</text>
<text x="191.4" y="137.7">DD56</text>
<text x="210" y="135.6">DIODE</text>
<text x="222" y="134">18R</text>
<text x="233.5" y="135.3">D?</text>
<text x="233.5" y="137.7">ZENER2</text>
<text x="243.8" y="135.6">R?</text>
<text x="243.8" y="137.9">4.7K</text>
<text x="254.9" y="137.7">C?</text>
<text x="262" y="137.9">SKKH72/16E</text>
<text x="36.2" y="141.9">DR74</text>
<text x="48" y="140.3">DPH8</text>
<text x="83.2" y="140.3">DQ8</text>
<text x="83.2" y="142.6">NPN</text>
<text x="92.6" y="141.9">DR117</text>
<text x="104.1" y="140.3">DD51</text>
<text x="138" y="142.6">DR20</text>
<text x="166.3" y="140.3">4.7K</text>
<text x="191.4" y="141.9">DR37</text>
<text x="210" y="142.6">DD23</text>
<text x="254.9" y="140.1">CAP</text>
<text x="36.2" y="145.7">300R</text>
<text x="66.8" y="148.9">DR91</text>
<text x="92.6" y="145.7">100R</text>
<text x="92.6" y="148.9">DR122</text>
<text x="104.1" y="147.3">DIODE</text>
<text x="138" y="145">300R</text>
<text x="167.9" y="146.7">DR36</text>
<text x="191.4" y="145.7">200K</text>
<text x="210" y="149.7">DIODE</text>
<text x="222" y="144.3">R?</text>
<text x="222" y="148">18R</text>
<text x="233.5" y="149.5">D?</text>
<text x="243.8" y="149.7">DR70</text>
<text x="66.8" y="152.8">100R</text>
<text x="92.6" y="152.8">100R</text>
<text x="138" y="154.4">DR16</text>
<text x="146.5" y="152.8">DPH2</text>
<text x="167.9" y="150.4">15K</text>
<text x="233.5" y="151.8">ZENER2</text>
<text x="243.8" y="152">4.7K</text>
<text x="254.9" y="151.8">DC19</text>
<text x="254.9" y="154.1">CAP</text>
<text x="262" y="152">SKKH72/16E</text>
<text x="48" y="161.4">PC929</text>
<text x="65.1" y="159.1">DR93</text>
<text x="65.1" y="161.4">10K</text>
<text x="83.2" y="159.1">DQ13</text>
<text x="83.2" y="161.4">PNP</text>
<text x="92.6" y="156.1">DR72</text>
<text x="92.6" y="159.8">15R</text>
<text x="116.2" y="156.1">DR71</text>
<text x="116.2" y="159.8">7.5K</text>
<text x="138" y="156.7">1.3K</text>
<text x="196.1" y="161.4">DQ3</text>
<text x="210" y="156.7">DD22</text>
<text x="222" y="158.3">DR18</text>
<text x="66.8" y="165.5">DR92</text>
<text x="146.5" y="163.1">PC817</text>
<text x="161.5" y="163.8">DR6</text>
<text x="161.5" y="166.1">300R</text>
<text x="175" y="163.1">DR129</text>
<text x="175" y="166.8">750R</text>
<text x="196.1" y="163.8">PNP</text>
<text x="210" y="163.8">DIODE</text>
<text x="222" y="162.2">18R</text>
<text x="233.5" y="163.5">DD73</text>
<text x="233.5" y="165.9">ZENER2</text>
<text x="243.8" y="163.8">DR38</text>
<text x="243.8" y="166.1">4.7K</text>
<text x="254.9" y="165.9">DC60</text>
<text x="262" y="166.1">SKKH72/16E</text>
<text x="66.8" y="169.2">51K</text>
<text x="66.8" y="172.9">DD35</text>
<text x="85.6" y="172.9">DC53</text>
<text x="95.7" y="170.8">DR89</text>
<text x="95.7" y="173.2">2.4K</text>
<text x="175" y="173.2">DQ22</text>
<text x="185.1" y="170.8">DR130</text>
<text x="185.1" y="173.2">3K</text>
<text x="254.9" y="168.2">CAP</text>
<text x="66.8" y="175.3">DIODE</text>
<text x="85.6" y="177.1">DR90</text>
<text x="85.6" y="175.3">CAP</text>
<text x="97.1" y="175.5">DD34</text>
<text x="161.5" y="177.9">DR128</text>
<text x="175" y="175.5">NPN</text>
<text x="85.6" y="180.9">2.4K</text>
<text x="97.1" y="182.6">DIODE</text>
<text x="161.5" y="180.2">4.7K</text>
<text x="264.3" y="184.9">V1.0</text>
<text x="264.3" y="189.6">2/3</text>
<text x="264.3" y="192">李和明</text>
</g>
</svg>
